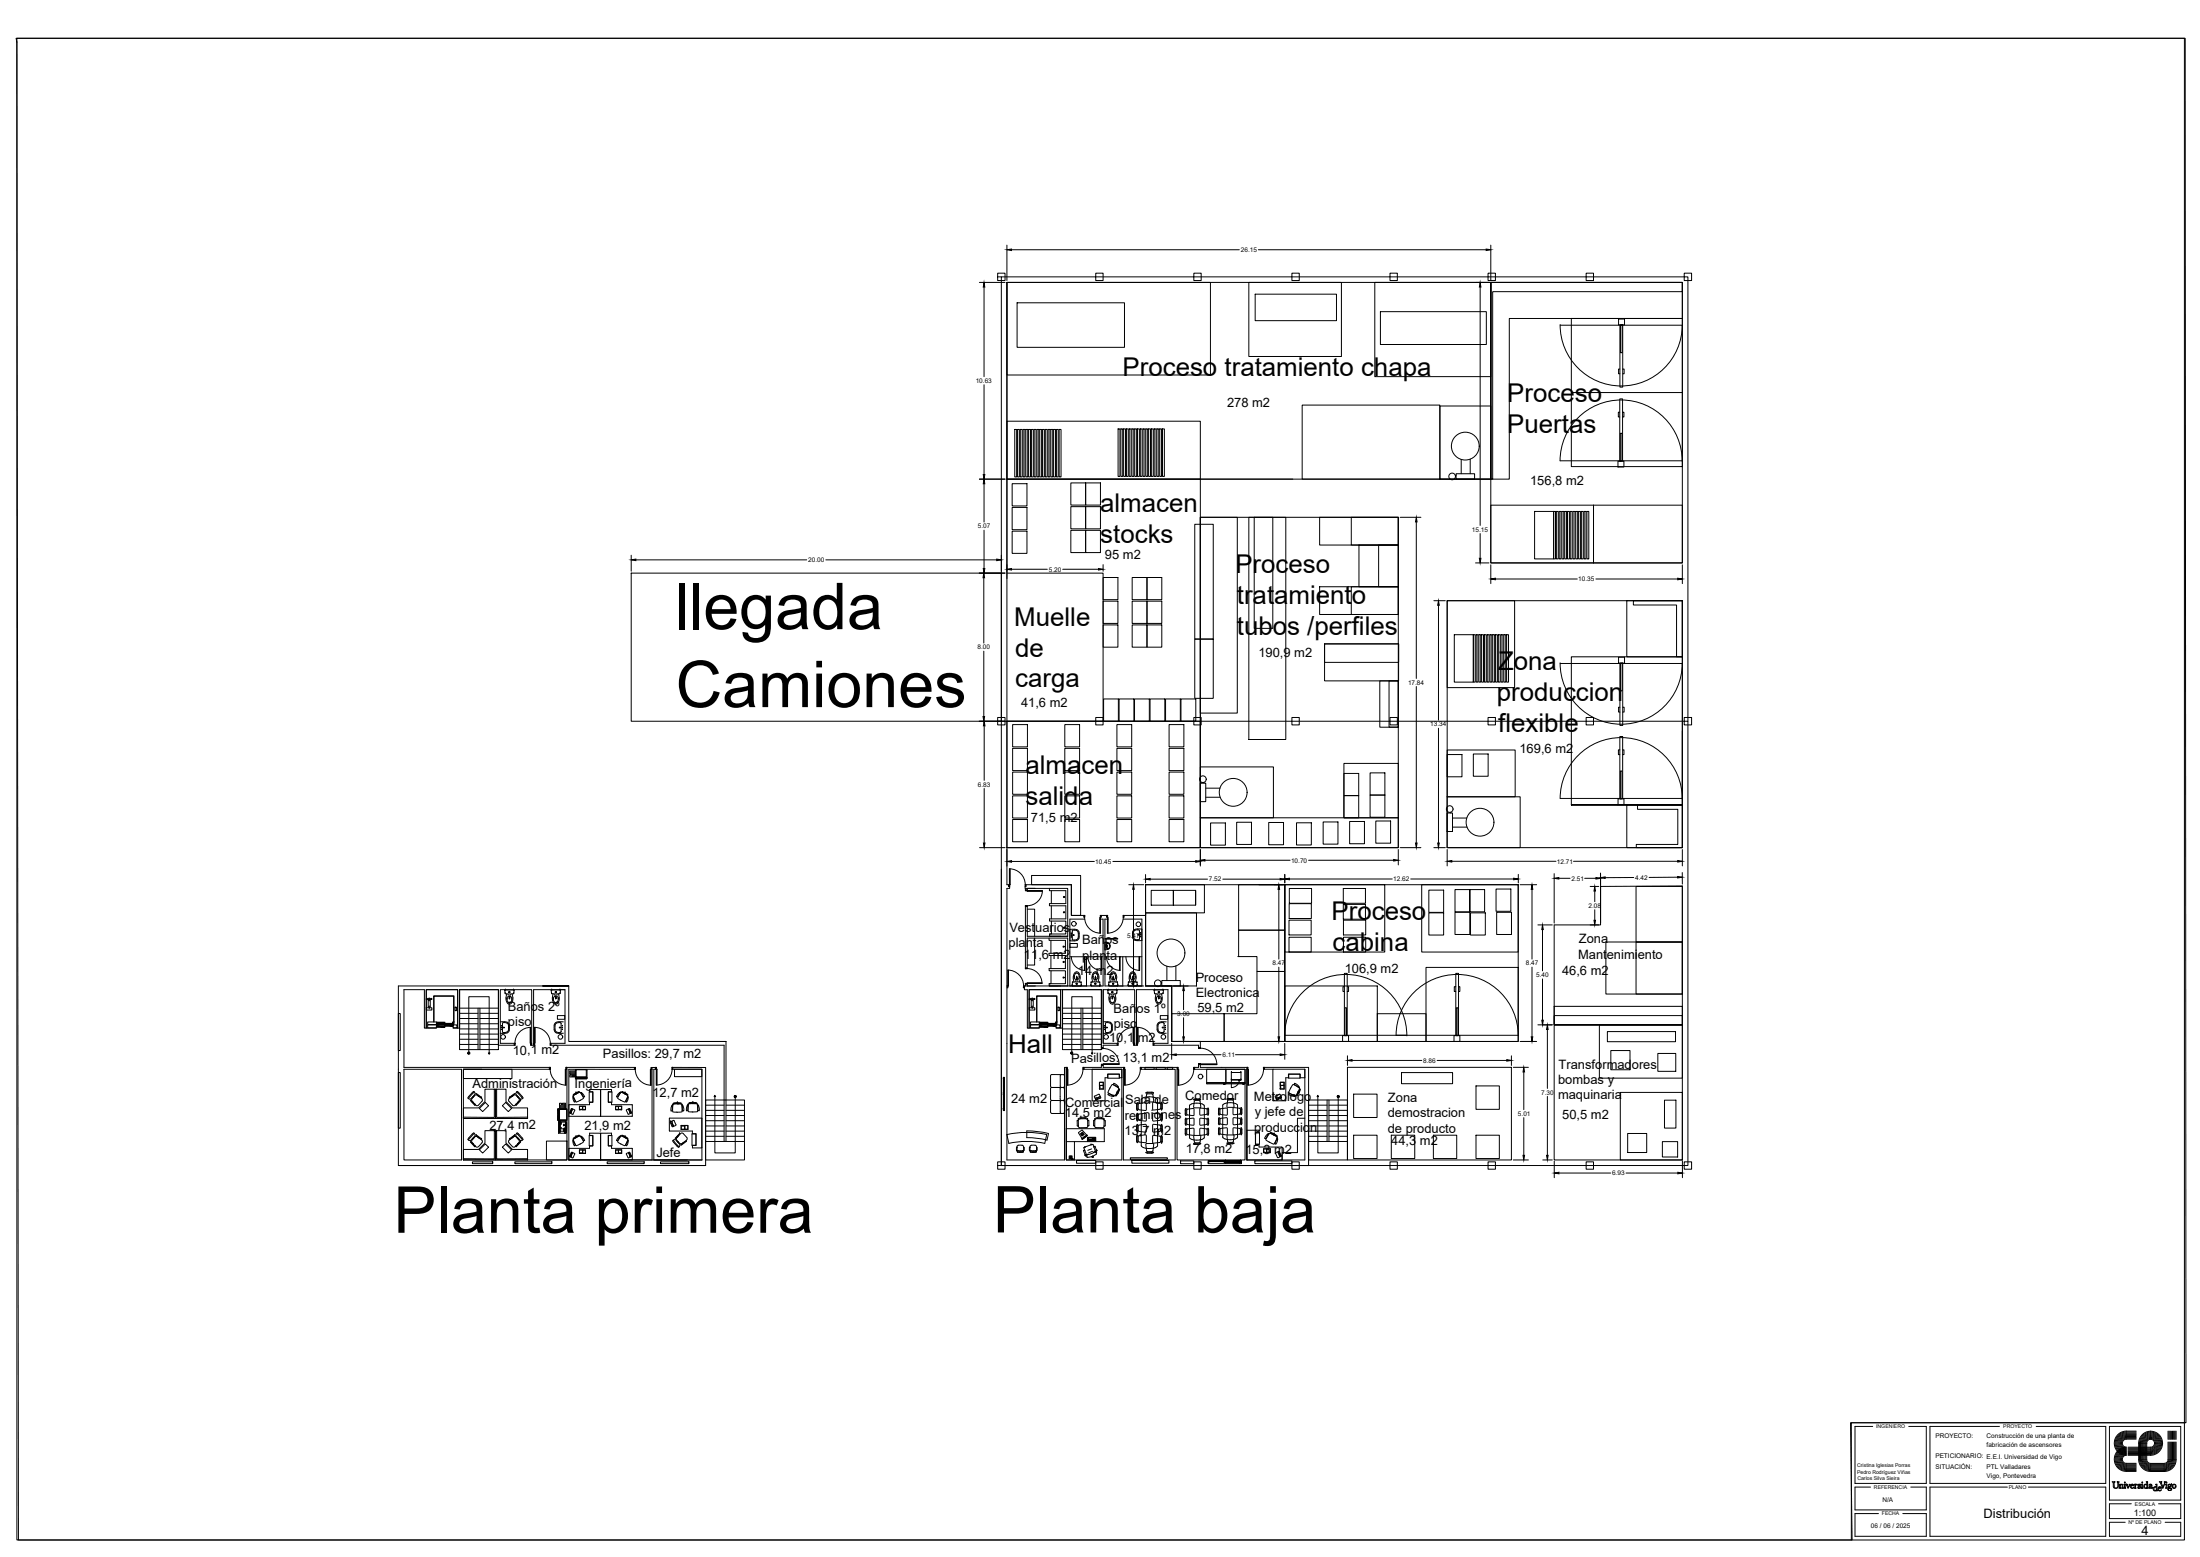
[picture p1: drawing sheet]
<svg xmlns="http://www.w3.org/2000/svg" width="1189mm" height="841mm" viewBox="0 0 1189 841" stroke-linecap="round" stroke-linejoin="round" font-family="sans-serif">
<!-- layer: Estructura -->
<g fill="none" stroke="#000" stroke-width=".54">
<path d="M539 148h4v4h-4zM539 150h2M592 148h4v4h-4zM645 148h4v4h-4zM698 148h4v4h-4zM751 148h4v4h-4zM804 148h4v4h-4zM857 148h4v4h-4zM910 148h4v4h-4zM539 390h2v-240h371v240M539 388h4v4h-4zM541 390h371v240h-371z"/>
<path d="M592 388h4v4h-4zM645 388h4v4h-4zM698 388h4v4h-4zM751 388h4v4h-4zM804 388h4v4h-4zM857 388h4v4h-4zM910 388h4v4h-4zM539 628h4v4h-4zM539 630h2M592 628h4v4h-4zM645 628h4v4h-4zM698 628h4v4h-4z"/>
<path d="M751 628h4v4h-4zM804 628h4v4h-4zM857 628h4v4h-4zM910 628h4v4h-4z"/>
</g>
<!-- layer: Zonas_Fabrica -->
<g fill="none" stroke="#000" stroke-width=".54">
<path d="M544 153h262v106h-262zM806 153h103v151h-103zM544 259h105v199h-105zM649 279h107v179h-107zM341 310h200v80h-200zM544 310h52v80h-52M782 324h127v134h-127zM544 390h105v68h-105zM619 478h75v85h-61v-30h-14zM680 478h140v85h-126v-85M840 500h25v-21h44v75h-69zM840 554h69v73h-69z"/>
<path d="M728 577h89v50h-89z"/>
</g>
<!-- layer: AR_Maquinas -->
<g fill="none" stroke="#000" stroke-width=".54">
<path d="M544 153h110v50h-110zM544 153v160M675 153h50v40h-50zM743 153h63v50h-63zM806 153h103v19h-93v87h-10zM778 219h28v40h-28zM849 212v-40h60v40h-60v40h60v-40M544 228h105v31h-105zM649 259h50M778 259v-40h-74v40h102M649 279h20v106h-20zM675 279h20v120h-20z"/>
<path d="M713 279h43v15h-43zM806 273h55v31h-55zM861 273h48v31h-48zM734 294h22v23h-22zM713 317h43v15h-43zM782 324h36v47h-36zM879 324h30v31h-30zM716 348h40v20h-40zM746 368h10v25h-10zM909 395v40h-60h60v-80h-60v80M649 414h39v28h-39zM726 412h30v30h-30z"/>
<path d="M782 405h37v25h-37zM782 430h39v28h-39zM879 435h30v23h-30zM649 442h107v16h-107zM619 478h32v15h-32v1zM669 478h25v24h-25zM694 478h54v36h-54zM768 478h52v36h-52zM884 479h25v30h-25zM619 494h.1M619 493h28v40h-28zM669 517h10v8h15v-23h-25v15"/>
<path d="M868 509h41v28h-41zM679 525h15v38h-32v-15h17zM694 533h50v30h-50zM771 523h49v40h-49zM633 548h29v15h-29zM744 548h27v15h-27zM840 544h69v10h-69zM864 554h45v28h-45zM876 590h33v37h-33z"/>
</g>
<g fill="none" stroke="#000" stroke-width=".54">
<path d="M557 473h27v21h-5v-16h-22zM567 480v1h9v7h-9v1h9v7h-9v2h9v7h-9v1h10M555 491h4v15M568 481v7M568 489v7M568 498v7h-1M559 507v14h-4M567 507v1h9v7h-9v1h9v7h-9v1h9v7h-9v2h10M568 508v7M568 516v7M578 502a3 3 0 0 1 5 3 3 3 0 0 1-5 3zM578 510h4v2h-4z"/>
<path d="M578 517h18M579 517a7 7 0 0 0 7 7M583 507h-1M583 503a2 2 0 0 0-4 0v5h3M583 504v3M586 517v7zM587 517v16M588 517a7 7 0 0 0 7 7M595 517v7zM597 507h7h-7M597 517h20M597 509l2 1"/>
<path d="M597 509v4M598 511h.1M598 511v1h1M598 517a7 7 0 0 0 7 7M598 510h.1M598 512h.1M599 510a1.4 1.4 0 0 1 1 1 1.4 1.4 0 0 1-1 1M599 510l-1 1 1 1M599 510h.1M599 512h.1M599 510h-1v1M599 512l-2 1"/>
<path d="M599 510a1.8 1.8 0 0 1 0 2M600 511h.1M605 517v7zM607 517v16h-8M608 517a7 7 0 0 0 8 7M613 502a3 3 0 0 0-1 4 3 3 0 0 0 3 2M613 502h4v6M613 503a2.7 2.7 0 0 0-1 3 2.7 2.7 0 0 0 4 1v-4M613 502h2l1 1M615 517l1 7zM617 508h-2M617 508h.1"/>
<path d="M568 524v7h-1M579 532l1 1M579 532h.1M580 531h.1M580 531l-1 1M580 533h.1M580 533h4M580 530h4M580 528h.1M580 528l2 1M582 529v-1v1M582 528v1"/>
<path d="M582 529h.1M582 528h.1M583 528v1h-2M583 528a1.5 1.5 0 0 0-1-2 1.5 1.5 0 0 0-2 2M583 528h.1M584 528l-1 2M584 528a2 2 0 0 0-2-3 2 2 0 0 0-2 3v2M584 531h.1M584 533h.1M584 531v1M584 532v1M584 532h.1"/>
<path d="M589 532h.1M589 532l1 1M590 531h.1M590 531l-1 1M590 533h.1M590 533h4M590 530h4M591 528h.1M592 528h.1M592 528v1M592 529h.1M593 528a1.5 1.5 0 0 0-1-2 1.5 1.5 0 0 0-1 2"/>
<path d="M593 528h.1M593 528a1.4 1.4 0 0 1-1 1 1.4 1.4 0 0 1-1-1M593 530a3 3 0 0 0-2-5l-1 2v3M594 531h.1M594 533h.1M594 531v1M594 532v1M594 532h.1M599 535h.1M599 535v2M599 537h4M599 537h.1"/>
<path d="M599 535h4M599 532h.1M599 532v1M599 531h.1M599 531v1M599 533h.1M599 530h5M600 528v2M600 528a2 2 0 0 1 2-3 2 2 0 0 1 1 3v2M600 540a1.4 1.4 0 0 1 1-2 1.4 1.4 0 0 1 1 2M600 540h.1M600 539v1"/>
<path d="M600 540v1M600 528h.1M601 539h.1M602 528h.1M602 528v1M602 529h.1M602 540v1M602 540h.1M603 540h.1M603 537a3 3 0 0 1-2 5l-2-2 1-3M603 528a1.5 1.5 0 0 0-1-2 1.5 1.5 0 0 0-2 2M603 528h.1"/>
<path d="M603 528a1.4 1.4 0 0 1-1 1 1.4 1.4 0 0 1-2-1M603 535h1M603 535h.1M603 537h.1M604 531h.1M604 535h.1M604 535l-1 2M604 533h.1M604 531v1M604 532v1M604 532h.1M610 532v1"/>
<path d="M610 532h.1M610 531h.1M610 531v1M610 533h.1M610 533h4M610 530h4M611 528h.1M612 528h.1M612 528v1M612 529v-1v1M612 529h.1M613 528a1.4 1.4 0 0 1-1 1 1.4 1.4 0 0 1-1-1"/>
<path d="M613 528a1.5 1.5 0 0 0-1-2 1.5 1.5 0 0 0-1 2M613 528h.1M613 530a3 3 0 0 0-1-5l-2 2 1 3M614 531h.1M614 533h.1M614 531l1 1M615 532l-1 1M615 532h.1M624 535h.1M624 535v2M624 537h.1M624 535h4"/>
<path d="M625 540h.1M625 540v1M626 539h.1M626 538l-1 1v1M626 538h.1M626 538l2 1M628 540l-1 1M628 539v1M628 540h.1M628 537a3 3 0 0 1-2 5l-2-2 1-3M628 535h1M628 535h.1"/>
<path d="M628 537h-4M629 537h.1M629 535h.1M629 535v2M598 552l-1 1v4l1 1M599 552l1 1M599 552a3 3 0 0 1 2 2 3 3 0 0 1-1 4M599 552h-3M600 558h-4M600 541h.1M600 557l-1 1M600 541h2"/>
<path d="M601 553v4M602 541h.1M625 556l1 2M625 554v2M626 558h4M627 541h-2M627 549h4v2h-4zM628 552h2M628 552h-2l-1 2M628 552a2.8 2.8 0 0 0-2 3 2.8 2.8 0 0 0 2 3M628 552l1 1v4l-1 1M576 578v49"/>
<path d="M590 578h16v4h-1v-2h-6v2h-2v13h-7zM619 577h5v1h-5zM625 577h5v1h-5zM631 577h3v1h-3zM652 578v7h10M652 578h21M662 578v7M665 579h6v4h-6zM665 579h.1M670 579h.1M671 579h.1M673 578v7h-11"/>
<path d="M688 578v17h7v-13h1v-2h7v2h2v-4M542 582h1v1zM542 583h.1M542 583v8M542 591h1zM542 591h.1M542 599h.1M542 599h1v1h-1zM542 591v8M542 590h.1M542 591v8zM542 583v7z"/>
<path d="M542 583h1M542 590l1 1M542 591h1M542 599h1M543 600h.1M543 583v7zM543 591v8zM543 599h.1M543 590h-1M543 591h-1M543 599h-1M543 583h.1"/>
<path d="M543 590h.1M543 591h.1M543 583h-1M543 590l-1 1M543 583v7M543 591v9M568 594h.1M568 588v6M568 594v1v6h6h1v-6l-1-1M568 594h6M568 587l7 1v6h-1M568 587v1"/>
<path d="M573 594v1M573 588v6M573 595v6M573 581v6v1M573 580v1M575 587h-1M575 587v-6l-7-1v1v6M591 592l3-1 1 2-3 1zM592 593h3l-3 1zM592 594h.1M592 593h.1M594 588h.1"/>
<path d="M594 585h2v3h-2zM594 585h2v1h-2zM596 586h-2v2M599 580h6v2h-6zM599 591l3 1h-2zM601 586l2 1a2.1 2.1 0 0 1 1 1 2.1 2.1 0 0 1-1 3l-1 1a4 4 0 0 1-3-2zM602 585l2 1v1l-2-1zM602 592h.1M604 590h.1M604 590l-1 2 1-2M604 590l1-2-1 2M614 599l1 1v-1"/>
<path d="M614 599l1-3v3M615 599h1l3 1v-4h-4v3M619 590h4zM620 591h3v4h-4zM623 596h4v3l-4 1zM625 594l-4-2a5 5 0 0 0-4 2v25a7 7 0 0 0 8 0M625 594v25M627 596v3M628 596h.1M628 599h.1M628 596v3M641 599v4z"/>
<path d="M641 599h4v3h-4zM644 596l-1 1v17a6 6 0 0 0 8 0v-17l-1-1M644 596h3h3M645 594h4zM648 595h-3v3h4v-3M652 585h21M661 585l1 1zM663 594h4M663 594l1-1h2l1 1M663 594h3l1 4h-4zM665 583h.1M669 584h.1"/>
<path d="M670 599l-3-1-1 4h1l3-1M670 599v2M670 583h.1M671 583h-6v4a4 4 0 0 0 5-4M671 583h.1M671 599v-1v4v-1M671 599v2M672 585v1zM689 592l3-1 1 2-3 1zM690 594h.1M690 593h.1M691 593h-1"/>
<path d="M691 593h.1M691 593l1-1v1l-2 1v-1M692 588h.1M692 585h2v3h-2zM692 588v-2h2v2M692 585h2v1h-2zM696 580h6v2h-6zM696 591h1l3 1h-2zM700 585l1 1 1 1-2-1zM700 592h.1M701 590h.1M701 590a1.9 1.9 0 0 0 1-2 1.9 1.9 0 0 0-2-2 2 2 0 0 0-2 0 2 2 0 0 0-1 2v2a4 4 0 0 0 3 2l1-2"/>
<path d="M702 590l-1 2v-2M702 590h.1M702 590l1-2-2 2M544 613l12-1 10 1-1 5-10-1-10 1-1-5M550 620v1M550 619v2M552 619h1v2M552 619h-2M553 620v1M555 614l11 2 1-4-12-1v4M557 619h3v2M557 620v1"/>
<path d="M557 619v2M560 620v1M576 617h21v-7h-21v17h5v-10M583 605h-1v3M583 604a4 4 0 0 1 5 1 5 5 0 0 0-5 0zM583 608h-1M583 612l2-2 2 3M583 612l2 3M584 612l1 2M584 612l1 1M585 615l2-2h1l-3 2zM585 612l1 1"/>
<path d="M585 615l3-2zM585 611l1 2M586 620h.1M586 619v1M587 604h-3M588 614h4v2h-4zM588 616h4M588 605v3l-1 1h-4v-4M588 605v3M588 616v-1h4v1M588 616h4zM588 615h2h-2z"/>
<path d="M590 618h.1M591 618l-5 2v2M591 618h.1M591 615h.1M591 618v2M591 619l1 3M591 619h1v2M591 619h.1M591 615h1h-1zM592 605h-1v3h1M592 604a4 4 0 0 1 5 1h-1a5 5 0 0 0-4 0zM592 605v3v1h4l1-4"/>
<path d="M593 604h3M597 608h.1M597 605v3M614 602l1-1v1M614 616l1 1v-1M614 602l1 4v-4M614 616l1-3v3M615 607l-1 4h1M615 607v4M615 602h1l3-1v4h-4v-3M615 616l1 1h3v-4l-4 1v2M615 608l4-1v4h-4z"/>
<path d="M619 618h4v4h-3zM623 607l4 1v3h-4zM627 617v-3l-4-1v4h4M627 602l-4-1v4h4v-3M627 602h1M627 614v3M627 608v3M628 602h.1M628 614h.1M628 617v1M628 607v1M628 602l-1 3"/>
<path d="M628 605h.1M628 617h.1M628 611h.1M628 602v3M628 608v3M628 614v3M641 609v4zM641 604v4zM641 610l4-1v4h-4zM641 604h4v4l-4-1zM645 614l4-1-1 4h-2zM645 618h4h-3z"/>
<path d="M648 604h4v3l-4 1zM648 610h4v3h-4zM652 601l-3 1-1-3h4v3M653 610v3zM653 604v1v3zM653 601v1v-1M653 602v-3v3M658 601l1 1v-1M658 607l1 1v-1M658 602l1-3v3M658 607l1-3v3M659 609v4z"/>
<path d="M659 601l1 1h3v-3h-4v3M659 607h1h3v-3h-4v3M659 610l4-1v4h-4zM663 615l-2-1v-17a6 6 0 0 1 8 0v17l-3 1M663 616h3M663 617h4M663 617l1 1h2l1-1M666 617h-3v-4h4v4M670 610l-3-1-1 4h1l3-1M670 605l-3-1-1 3 1 1 3-1M670 605v2M670 610v2"/>
<path d="M671 607v1v-1M671 610v-1v4v-1M671 605v-1v3M671 605v2M671 610v2M674 611l6-1v2h-2v6h2v2h13v6l-19 1zM678 612h3v6h-3zM685 613l1-1-1 1a1.1 1.1 0 0 1 0 2 1.1 1.1 0 0 1-2 0zM686 612l-1 2a2 2 0 0 0 0 2 2 2 0 0 0 2 1l1 1a4 4 0 0 0 2-4l-2-1M686 612l2 1M686 612h.1M686 612l3 1 1 1z"/>
<path d="M688 613h.1M689 612h.1M690 615h.1M690 615v1l-1 2zM705 604h-4v19h-8v4M550 621v1M550 622h3M553 621v1M557 621v1M557 622h3M560 621v1M578 624h1v2h-1z"/>
<path d="M578 625h.1M578 626h1M578 626h.1M578 625h1h-1zM579 626h.1M579 626h1M580 626h.1M586 621l1 3zM586 624h.1M586 624h1M587 624h.1M588 624h-1"/>
<path d="M590 621h-2M590 625h.1M590 625h1M590 622l-2 1M591 625h.1M591 625h-1M592 622l-1 1M592 622l-5 2M592 622h.1M592 621l1 1M592 621h.1M592 622h1a4 4 0 0 1-6 3v-1"/>
<path d="M592 622h1M593 622h.1M593 621v1M611 625h20v1h-20zM619 623h4zM683 621h3v2h-3zM683 621h1v2h-1zM685 621v2h1M686 623h.1M689 623l2-1 1 3h-1zM691 622l1 2-1 1zM691 624h.1"/>
<path d="M692 625h.1"/>
<circle cx="575" cy="493" r=".3"/>
<circle cx="575" cy="485" r=".3"/>
<circle cx="580" cy="499" r="1.2"/>
<circle cx="615" cy="499" r="1.2"/>
<circle cx="575" cy="520" r=".3"/>
<circle cx="575" cy="511" r=".3"/>
<circle cx="575" cy="501" r=".3"/>
<circle cx="579" cy="506" r=".1"/>
<circle cx="579" cy="504" r=".1"/>
<circle cx="579" cy="505" r=".2"/>
<circle cx="580" cy="505" r=".2"/>
<circle cx="615" cy="505" r=".2"/>
<circle cx="616" cy="504" r=".1"/>
<circle cx="616" cy="506" r=".1"/>
<circle cx="616" cy="505" r=".2"/>
<circle cx="575" cy="528" r=".3"/>
<circle cx="581" cy="530" r=".1"/>
<circle cx="582" cy="531" r=".2"/>
<circle cx="582" cy="531" r=".4"/>
<circle cx="582" cy="530" r=".1"/>
<circle cx="591" cy="530" r=".1"/>
<circle cx="592" cy="531" r=".2"/>
<circle cx="592" cy="531" r=".4"/>
<circle cx="593" cy="530" r=".1"/>
<circle cx="600" cy="537" r=".1"/>
<circle cx="601" cy="530" r=".1"/>
<circle cx="601" cy="536" r=".2"/>
<circle cx="601" cy="536" r=".4"/>
<circle cx="602" cy="531" r=".2"/>
<circle cx="602" cy="531" r=".4"/>
<circle cx="602" cy="537" r=".1"/>
<circle cx="602" cy="530" r=".1"/>
<circle cx="611" cy="530" r=".1"/>
<circle cx="612" cy="531" r=".2"/>
<circle cx="612" cy="531" r=".4"/>
<circle cx="613" cy="530" r=".1"/>
<circle cx="626" cy="537" r=".1"/>
<circle cx="626" cy="536" r=".4"/>
<circle cx="626" cy="536" r=".2"/>
<circle cx="627" cy="537" r=".1"/>
<circle cx="597" cy="554" r=".1"/>
<circle cx="597" cy="556" r=".1"/>
<circle cx="597" cy="555" r=".2"/>
<circle cx="598" cy="555" r=".2"/>
<circle cx="628" cy="555" r=".2"/>
<circle cx="630" cy="556" r=".1"/>
<circle cx="630" cy="554" r=".1"/>
<circle cx="630" cy="555" r=".2"/>
<circle cx="598" cy="560" r="1.2"/>
<circle cx="629" cy="560" r="1.2"/>
<circle cx="649" cy="581" r="1.2"/>
</g>
<g fill="none" stroke="#000" stroke-width=".54">
<path d="M545 478l1 1h-1zM545 469a9 9 0 0 1 9 9M545 469h1v9h-1zM554 478v1zM554 481h1h-1zM554 489l1 1h-1zM555 481h8zM563 481a8 8 0 0 1-8 8M586 494v1zM586 495a9 9 0 0 0 9 9M594 495h1v9h-1zM595 494v1z"/>
<path d="M598 494h1l-1 1zM598 495l1 9zM607 494v1zM607 495a9 9 0 0 1-9 9M544 533h1v1h-1zM545 524a9 9 0 0 1 8 9M545 524v9zM553 533h1v1h-1zM554 531l1 1h-1zM554 523h1h-1zM555 523a8 8 0 0 1 8 8M555 531h8z"/>
<path d="M612 555h1v9h-1zM613 555a9 9 0 0 0-9 9M615 555a9 9 0 0 1 8 9M615 555v9zM576 577h1v1h-1zM577 578v8zM585 577h1v1h-1zM585 578a9 9 0 0 1-8 8M595 575h1h-1zM595 566h1h-1zM596 566a9 9 0 0 1 9 9M596 575h9z"/>
<path d="M604 564v1zM607 577h1v1h-1zM608 578v8zM613 564v1zM614 564h1v1h-1zM616 577h1v1h-1zM616 578a9 9 0 0 1-8 8M623 564h1v1h-1zM636 577h1v1h-1zM637 578v8zM645 577h1v1h-1zM645 578a9 9 0 0 1-8 8"/>
<path d="M648 574l1 1h-1zM648 566h1h-1zM649 566a9 9 0 0 1 9 9M649 575h9h-9zM674 577v1zM674 578h1v8h-1zM683 577v1zM683 578a9 9 0 0 1-9 8"/>
</g>
<g fill="none" stroke="#000" stroke-width=".54">
<path d="M544 458v20h2M541 470v160h166v-53h-24M546 478v2h-2v53h1M554 479v1M554 478h25v16h7M554 480h23v26h-22v-17M554 480v1M555 480v1M554 489v34M586 496h-8v37M594 496h2v37h-43M595 494h4"/>
<path d="M599 496h-2v37h20v-37h-10M607 494h12v39h14v30M544 534v93h31v-50h1v50h30v-49h-20v-1h9v-2h1v2h11v50h28v-49h-18v-1h20M554 533v2h1v20h1v-20h39v31h1v-1h8M554 531v2M555 523v-16h22v26M555 531v2M573 535v20h1v-20M596 535v29h8M596 535h17v29M596 535v29M633 533v30h16v3"/>
<path d="M613 565h2M615 564h-1v-29h17v29h-8M623 565h25v1M637 578h-1v49h37v-49h-28M645 577h3v-3h1v3h25M674 578v49h31v-49h-22"/>
</g>
<!-- layer: Muebles_Fabrica -->
<g fill="none" stroke="#000" stroke-width=".54">
<path d="M678 159h44v14h-44zM806 153h103v5h-102v101h-1zM550 164h58v24h-58zM746 168h57v18h-57zM843 175a33 33 0 0 0 33 33 33 33 0 0 0 33-32M843 176h66M875 172h3v3h-3zM875 175h2v34h-2zM876 175h1v16h-1zM875 199v3M877 199h1v3h-1M875 215h2v34h-2z"/>
<path d="M548 232h1v26h-1zM550 232h1v26h-1zM551 232h1v26h-1zM553 232h1v26h-1zM554 232h1v26h-1zM556 232h1v26h-1zM557 232h1v26h-1zM559 232h1v26h-1zM560 232h1v26h-1zM562 232h1v26h-1zM563 232h1v26h-1zM565 232h1v26h-1z"/>
<path d="M566 232h1v26h-1zM568 232h1v26h-1zM569 232h1v26h-1zM571 232h1v26h-1zM572 232h1v26h-1zM604 232h1v25h-1zM606 232h1v25h-1zM607 232h1v25h-1zM609 232h1v25h-1zM610 232h1v25h-1zM612 232h1v25h-1zM613 232h1v25h-1z"/>
<path d="M615 232h1v25h-1zM616 232h1v25h-1zM618 232h1v25h-1zM619 232h1v25h-1zM621 232h1v25h-1zM622 232h1v25h-1zM624 232h1v25h-1zM625 232h1v25h-1zM627 232h1v25h-1zM628 232h1v25h-1zM875 223v2M876 234v15z"/>
<path d="M877 223h1v2h-1M786 257h1M787 256h10v3h-10zM790 248v8M794 248v8M843 249a33 33 0 0 1 33-33 33 33 0 0 1 33 33M843 249h66M874 249h4v3h-4zM547 274h8v12h-8zM547 261h8v12h-8zM579 274h8v12h-8zM579 261h8v12h-8z"/>
<path d="M587 274h8v12h-8zM587 261h8v12h-8zM678 279h10v60h-10zM730 279h26v15h-26zM829 276h11v26h-11zM840 276h1v26h-1zM841 276h1v26h-1zM843 276h1v26h-1zM844 276h1v26h-1zM846 276h1v26h-1zM847 276h1v26h-1zM849 276h1v26h-1z"/>
<path d="M850 276h1v26h-1zM852 276h1v26h-1zM853 276h1v26h-1zM855 276h1v26h-1zM856 276h1v26h-1zM858 276h1v26h-1zM547 287h8v12h-8zM579 286h8v12h-8zM587 286h8v12h-8zM646 283h10v62h-10zM745 294h11v23h-11zM596 312h8v12h-8z"/>
<path d="M612 312h8v12h-8zM620 312h8v12h-8zM730 317h26v15h-26zM596 338h8v12h-8zM596 325h8v12h-8zM612 338h8v12h-8zM612 325h8v12h-8zM620 338h8v12h-8zM620 325h8v12h-8zM883 324h26v31h-3v-28h-23zM646 345h10v32h-10zM716 348h40v10h-40z"/>
<path d="M786 343h10v25h-10zM796 343h1v25h-1zM798 343h1v25h-1zM799 343h1v25h-1zM801 343h1v25h-1zM802 343h1v25h-1zM804 343h1v25h-1zM805 343h1v25h-1zM807 343h1v25h-1zM808 343h1v25h-1zM810 343h1v25h-1zM811 343h1v25h-1z"/>
<path d="M813 343h1v25h-1zM814 343h1v25h-1zM843 358a33 33 0 0 0 33 33 33 33 0 0 0 33-33M843 358h66M875 355h3v3h-3zM875 358h2v34h-2zM876 358h1v15h-1zM596 378h8v12h-8zM605 378h8v12h-8zM613 378h8v12h-8zM621 378h8v12h-8zM630 378h8v12h-8z"/>
<path d="M638 378h8v12h-8zM751 368h5v25h-5zM547 391h8v12h-8zM575 391h8v12h-8zM604 391h8v12h-8zM632 391h8v12h-8zM875 398h2v33h-2zM875 382v3M877 382h1v3h-1M547 417h8v12h-8zM547 404h8v12h-8zM575 417h8v12h-8z"/>
<path d="M575 404h8v12h-8zM604 417h8v12h-8zM604 404h8v12h-8zM632 417h8v12h-8zM632 404h8v12h-8zM726 418h8v12h-8zM740 417h8v12h-8zM782 408h8v12h-8zM796 407h8v12h-8zM875 405v3M876 416h1v15h-1zM877 405h1v3h-1"/>
<path d="M547 430h8v12h-8zM575 430h8v12h-8zM604 430h8v12h-8zM632 430h8v12h-8zM649 423h3v10h-3zM649 423h.1M651 423h.1M652 431h7M652 426h7M726 430h8v12h-8zM740 429h8v12h-8zM782 439h3v10h-3z"/>
<path d="M784 439h.1M843 431a33 33 0 0 1 33-33 33 33 0 0 1 33 34M843 431h66M874 431h4v4h-4zM885 435h24v23h-25v-2h23v-19h-22zM547 443h8v12h-8zM575 443h8v12h-8zM604 443h8v12h-8zM632 443h8v12h-8zM654 445h8v12h-8zM668 444h8v12h-8zM686 444h8v12h-8z"/>
<path d="M701 444h8v12h-8zM715 444h8v12h-8zM729 444h8v12h-8zM743 443h8v12h-8zM785 447h8M785 442h8M697 480h12v8h-12zM726 480h12v8h-12zM622 481h12v8h-12zM634 481h12v8h-12zM646 481v8M697 497h12v8h-12z"/>
<path d="M697 488h12v8h-12zM726 489h12v8h-12zM726 497h12v8h-12zM772 481h8v12h-8zM772 493h8v12h-8zM786 481v12h8v-12h8v12h-8v-12zM786 493h8v12h-8zM795 493h8v12h-8zM808 480h8v12h-8zM809 493h8v12h-8zM697 506h12v8h-12zM726 506h12v8h-12z"/>
<path d="M884 509h25v28h-25zM627 531h1M628 530h10v3h-10zM631 522v8M635 522v8M726 526h2v33h-2zM726 533v3M728 533h1v3h-1M787 526h1v33h-1zM787 533h-1v3h1M788 533h1v3h-1M726 559h3v4h-3z"/>
<path d="M727 544h1v15h-1zM754 559a33 33 0 0 1 34-33 33 33 0 0 1 32 34M786 559h3v4h-3zM787 544h1v15h-1zM820 559h-126a33 33 0 0 1 33-33 33 33 0 0 1 33 34M840 549h69v5h-69zM869 557h36v6h-36zM757 579h28v6h-28zM870 567h11v11h-11zM896 569h10v10h-10zM731 591h13v13h-13zM798 587h12v12h-12z"/>
<path d="M899 594h7v15h-7zM731 613h13v13h-13zM752 613h13v13h-13zM775 613h12v13h-12zM798 613h12v13h-12zM880 612h10v11h-10zM898 617h9v8h-9z"/>
<circle cx="785" cy="257" r="1.8"/>
<circle cx="792" cy="241" r="8"/>
<circle cx="650" cy="421" r="1.8"/>
<circle cx="666" cy="428" r="8"/>
<circle cx="783" cy="437" r="1.8"/>
<circle cx="800" cy="444" r="8"/>
<circle cx="633" cy="515" r="8"/>
<circle cx="626" cy="531" r="1.8"/>
</g>
<g fill="none" stroke="#000" stroke-width=".54">
<path d="M582 627h10v1h-10zM612 627h20v1h-20zM638 627h7v2h-7zM653 627v1zM653 628v1h18v-1M653 627h18M653 627h1h-1zM654 627h.1M654 627h7zM654 627h7M661 627h1zM661 627h1"/>
<path d="M661 627h.1M662 627h.1M662 628h.1M662 627v1zM662 628h8zM662 628h8M670 628h.1M670 628h-8M670 627h.1M670 627l1 1zM671 627v1zM678 627h20v2h-20z"/>
</g>
<!-- layer: Zonas_Fabrica_nombres -->
<g fill="none" stroke="#000" stroke-width=".54">
<path d="M544 132v20M547 135h123M680 135h123M806 132v20M529 153h14M532 155v48M797 153h8M800 155v129M532 208v48M529 259h14M532 261v21M757 279h11"/>
<path d="M341 300v9M532 286v21M541 300v9M765 282v84M800 288v14M344 302h92M446 302h93M529 310h14M532 312v35M544 305v4M547 307h19M574 307h20"/>
<path d="M596 305v4M797 304h8M806 305v10M808 313h44M862 313h45M909 305v10M775 324h6M777 327v62M532 352v35M765 371v84M529 390h14M532 392v30"/>
<path d="M777 393v62M532 426v29M529 458h14M544 459v9M649 459v9M756 459v8M757 458h11M775 458h6M782 459v9M909 459v9M547 465h44M601 465h45"/>
<path d="M610 478h8M619 472v5M622 475h31M651 465h46M661 475h31M689 478h4M694 472v5M697 475h55M707 465h46M762 475h56M785 465h56M820 472v5"/>
<path d="M821 478h9M840 472v27M842 474h6M850 465h57M856 474h6M859 479h5M865 472v6M865 472v27M883 474h-16M907 474h-16M909 471v7M613 480v23"/>
<path d="M691 480v38M828 480v38M831 500h8M859 500h5M862 481v6M862 491v6M613 507v23M834 502v22M610 533h8M634 533h8M640 535v10M691 522v38"/>
<path d="M828 522v38M834 529v22M640 550v10M831 554h8M836 556v32M633 564v8M634 563h8M636 570h24M668 570h24M689 563h4M694 564v8M728 570v6"/>
<path d="M731 573h37M777 573h37M817 570v6M818 577h8M821 563h9M823 579v20M836 592v32M823 604v20M818 627h8M834 627h5M840 627v9M842 634h28"/>
<path d="M879 634h28M909 627v9"/>
</g>
<g fill="#000" stroke="#000" stroke-width=".54">
<path d="M544 135h3zM803 135h3h-3zM532 153v2h-1zM800 153v2h-1zM531 256h1v3zM532 259v2h-1zM765 279l1 3h-1zM341 302h3v1zM532 310v2h-1zM531 307h1v3zM539 302h2l-2 1zM544 307h3v1z"/>
<path d="M594 307h2l-2 1zM799 302h1v2zM806 313l2-1v1zM907 312l2 1h-2zM777 324l1 3h-1zM531 387h1v3zM532 390v2h-1zM531 455h1v3zM765 455h1l-1 3zM777 455h1l-1 3zM544 465h3v1zM619 475h3z"/>
<path d="M646 465h3l-3 1zM649 465l2-1v1zM692 475h2h-2zM694 475l3-1v1zM753 464l3 1h-3zM782 465h3v1zM818 474l2 1h-2zM840 474h2v1zM862 474h3l-3 1zM865 474h2v1zM907 473l2 1h-2zM907 465h2l-2 1z"/>
<path d="M613 478v2h-1zM691 478v2zM828 478v2h-1zM861 497h1v3zM862 479v2h-1zM834 500v2h-1zM612 530h1v3zM640 533v2h-1zM833 551h1v3zM836 554l1 2h-1zM633 570l3-1v1zM639 560h1v3z"/>
<path d="M691 560v3zM692 569l2 1h-2zM728 573l3-1v1zM814 572l3 1h-3zM823 577l1 2h-1zM827 560h1v3zM823 624h1l-1 3zM836 624h1l-1 3zM840 634l2-1v1zM907 633l2 1h-2z"/>
</g>
<g fill="none" stroke="#000" stroke-width=".54">
<path d="M230 539h3v1h-3zM232 539v2M248 535v20h-1v-20h-17v20h-1v-20h-11v42h79M248 535h21v32h-21zM273 535h.1M273 535v2M273 537h.1M273 537h5M273 535h5M274 539v1M274 540l1 1h1M274 540a1.3 1.3 0 0 1 1-2 1.4 1.4 0 0 1 2 2"/>
<path d="M274 540h.1M275 539h.1M276 539h.1M277 540l-1 1M277 540h.1M277 537a4 4 0 0 1-2 5l-2-2 1-3M277 535h1M278 535h.1M278 537h.1M278 535v2M293 533h14h-92v97h166M298 535h.1"/>
<path d="M298 535v2M298 537h.1M298 537h5M298 535h5M299 537l-1 2M299 540h.1M299 540l1 1M300 539h.1M302 540l-1 1M302 539v1M302 539a1.4 1.4 0 0 0-2-1 1.4 1.4 0 0 0-1 2M302 540h.1"/>
<path d="M302 537a3 3 0 0 1-2 5l-1-1v-2M302 535h3v29h-8M303 535h.1M303 537h.1M303 535v2M305 535h-17v29h1M307 533v30h85M215 547h1v20h-1zM230 544h3v2h-3zM231 540h2v4h-2zM232 543v2M234 552v-14h11v14"/>
<path d="M235 552v-14h10v14M236 555h-6v-20h17v20h-2M236 552h4v1h-4zM236 554h4v1h-4zM236 552h-5v1h9M240 554h5h-5zM240 553h5h-5zM240 554h-9v1h5M245 552v1zM245 554h2v1h-2zM246 544h1v2h-1zM248 555v-20h21v30h9"/>
<path d="M248 545h21M248 559h10M248 556h10M248 553h10M248 550h10M248 547h10M258 545v22M259 545v22M259 559h10M259 556h10M259 553h10M259 550h10"/>
<path d="M259 547h10M271 553a2.2 2.2 0 0 1 3 0 2.2 2.2 0 0 1 1 3 1.9 1.9 0 0 1-1 2 1.9 1.9 0 0 1-3-1M272 553v4M273 552a3 3 0 0 1 2 5l-1 1M273 552h-3M274 558h-4M276 541h.1M286 555l1 9zM287 555a9 9 0 0 0-9 9M289 555a9 9 0 0 1 8 9M289 555v9zM299 554l1 3 1 1"/>
<path d="M301 558h3M301 541h-1M301 549h4v2h-4zM302 552h2M302 552h-2l-1 2M302 558l1-1v-4a2.2 2.2 0 0 0-3 0 2.2 2.2 0 0 0 0 3l1 1 1 1M215 579h1v30h-1zM218 578h31v49h-31zM248 564h10M248 561h10M250 578h27v5h-27zM250 578h10"/>
<path d="M253 569v-31h11v31M259 564h10M259 561h10M264 569h1h-1zM278 564v1zM278 564h-8v-29h17v29M287 565h2M287 564v1zM288 564h1v1h-1zM297 577v1zM297 565h94v52M297 578h-47v49h56v-49h-1"/>
<path d="M297 578a9 9 0 0 0 9 8M297 564h1v1h-1zM305 578h1v8h-1zM306 577v1zM306 577h37M308 578h3v4h-3v-1h1l-1-1zM308 580h3M308 579h3M311 578h6v4h-6zM336 563h56M343 577v1zM343 578h-36v49"/>
<path d="M343 578a9 9 0 0 0 9 8M351 578h1v8h-1zM352 577v1zM352 578v49M352 577h2M354 577h1v1h-1zM355 578v8zM355 578h-2v49M363 577h1v1h-1zM363 577h18v53M363 578a9 9 0 0 1-8 8M363 578h16v49l-72-1"/>
<path d="M365 578h14v4h-14zM392 563v54M254 593h-1M254 594l3 3zM255 595l2 2M255 595l1 1zM256 592l-1 1zM256 590l-2 3M256 590h-1l-2 3 1 1 2-2M256 590l1 1-1 1M257 597h.1M257 591l3 2"/>
<path d="M258 591l2 2M258 592h1zM259 599l3-4 2 2-3 3zM260 593h.1M260 593l1 2-2 2h-2M260 593l-3-2-2 2v2M267 588v16l-17-1v1h18v-16h-6v7l-3 3h-9v6M268 588v16l17-1v1h-17v-16h5v7l4 3h8v6M271 597l2-2 3 4-1 1zM275 593l3-2zM275 593h.1M277 592h.1"/>
<path d="M279 597h.1M279 590l3 3M279 590v1v1l2 2 1-1h1l-3-3M279 590h1M279 592l1 1zM280 595v1zM280 595v-2l-2-2-3 3 3 3 2-2M281 594l-2 3M281 594h.1M301 599h5v6h-5zM301 599h1v6h-1zM302 600h.1"/>
<path d="M302 599v1zM302 599v6M302 599h4v6h-4zM302 596h1v1h1v-1h2v3h-4zM303 597v2M304 597v2M304 596v3M305 596v3M309 599l2 1-1 2-2-1zM309 580h2M309 581h2M310 592l1 3a1.3 1.3 0 0 1-2-1 1.3 1.3 0 0 1 1-1z"/>
<path d="M310 592h.1M311 582h6M311 583v-5h6v5M311 582h6v1h-6zM311 590h.1M311 590h2l-2 1M311 590l-1 2 1-1M311 582l1 1zM312 591h.1M312 591h-1M312 591a1.7 1.7 0 0 1 2-1 1.7 1.7 0 0 1 1 2 1.8 1.8 0 0 1-2 3h-2a3 3 0 0 1-1-3l1-1M312 582v1z"/>
<path d="M313 582h1zM313 598h3v1h-3zM314 599h.1M314 590l1 1a1.1 1.1 0 0 1 1 0 1.1 1.1 0 0 1-1 2zM315 598v1h-1M315 598h1v1h-1zM315 582h.1M316 582h.1M317 582h.1M318 590h2v5h-2zM325 589h-6v1h1v5h-1v2h-12M325 589v14"/>
<path d="M325 589h.1M325 589h5v1h-1v5h1v2h12M329 590h2v5h-2zM333 598h3v1h-3zM333 598h1v1h-1zM334 591l1-1v1a1 1 0 0 1-1 1 1 1 0 0 1-1 0zM334 598v1h1M335 590h.1M335 599h.1M336 598v1M337 591h.1M337 591h1"/>
<path d="M337 591a1.7 1.7 0 0 0-1-1 1.7 1.7 0 0 0-2 2 1.8 1.8 0 0 0 0 2 1.8 1.8 0 0 0 2 1h2l1-3-1-1M338 590h.1M338 590h-2l2 1M338 590l1 1h-1M338 591h.1M339 599h1l1 2-1 1zM339 592h.1M339 592v1a1.2 1.2 0 0 1 0 1 1.2 1.2 0 0 1-1 1zM342 597h.1M342 597v6h-17M363 597v1a1.2 1.2 0 0 1 1 1 1.2 1.2 0 0 1-1 1zM363 597h.1"/>
<path d="M364 597h.1M366 596h.1M366 596l-2 1M366 596h-2h3M366 596h2h-1M367 596h-1M367 596h1a4 4 0 0 1 0 5h-2a2 2 0 0 1-2-1 2 2 0 0 1 0-2v-1M369 597h.1M369 597l1 2a.7 .7 0 0 1-1 1 .6 .6 0 0 1 0-1zM371 597h1v1a1.2 1.2 0 0 1 0 1 1.2 1.2 0 0 1-1 1zM372 597h.1M372 596l3-1 2 1z"/>
<path d="M374 596h.1M374 596h1M374 596a1.9 1.9 0 0 0-2 0 1.9 1.9 0 0 0 0 3 2 2 0 0 0 1 2 2 2 0 0 0 2 0h1a4 4 0 0 0 0-5h-1M374 595h.1M375 596h.1M377 597h.1M377 597l1 2a.6 .6 0 0 1 0 1 .6 .6 0 0 1-1 0 .6 .6 0 0 1 0-1zM381 594h21v33h-21zM381 597h10M381 600h10M386 592v31h11v-31M386 592h1h-1z"/>
<path d="M392 597h10M392 600h10M254 615l-1 1M254 617l3 2zM255 617l2 2M255 618h1zM256 614l-1 1zM256 614l1-1-1-1-2 3M256 612h-1l-2 4h1l2-2M257 619h.1M257 613h.1M257 613l3 2"/>
<path d="M258 613l2 2M258 614l1 1zM260 615h.1M260 616l1 1-2 2h-2M260 616l-3-2-2 2v1M267 611v15h-17v1h18v-16h-6v6l-3 4h-9v6M268 611v15h17v1h-17v-16h5v6l4 4h8v6M271 620l2-2 3 3-1 2zM275 615h.1M277 615v-1zM278 613h.1M278 613l-3 2"/>
<path d="M279 619h.1M279 612h1v1M279 615h1zM280 617v1zM280 613l3 2-1 1h-1l-2-3v-1l1 1 2 3M280 617v-1l-2-2-3 2 3 4 2-3M281 617l-2 2M281 617h.1M295 616h11v11h-11zM302 601v1zM302 604h.1M302 603h.1"/>
<path d="M302 605h.1M302 606v6h3M302 611h3M302 606h.1M302 606h4M302 606v5M302 610h.1M302 610l1-4v5M302 612h.1M303 612h.1M303 611h.1M303 606h.1"/>
<path d="M303 606v4M303 609v1zM303 606v1M303 607h.1M305 608h.1M305 611h.1M305 610h.1M305 610v1M305 611v1M305 610h1M305 612h.1M305 611h1v1h-1z"/>
<path d="M305 609h.1M306 611h.1M305 606h1M305 611h1M306 608l-1 2M306 606h.1M306 611h-1M306 606v2M306 608h.1M306 612h-1M306 612h.1M306 607h.1"/>
<path d="M306 607l-1 3-3-1M306 610h.1M306 606v6M306 606v1M307 603h18M308 601h.1M308 600v1h1M308 600h.1M309 601h.1M309 600v1M309 600v-1l-1 1M309 600h.1"/>
<path d="M310 616l1 3a1.3 1.3 0 0 1-2-1 1.3 1.3 0 0 1 1-2zM310 615l3-2-3 2zM310 616h.1M310 615l1-1a2 2 0 0 1 3 0 2 2 0 0 1 1 2 1.8 1.8 0 0 1-2 2l-2 1zM311 614h.1M312 614h.1M314 614h1a1.1 1.1 0 0 1 1 1 1.1 1.1 0 0 1-1 1zM318 613h2v6h-2zM325 612h-6v1h1v6h-1v1h-12M325 612v14M325 612h.1M325 612h5v1h-1v6h1v1h12v7"/>
<path d="M329 613h2v6h-2zM334 614h1v1a1 1 0 0 1-1 1 1 1 0 0 1-1 0zM335 614h.1M336 613l3 2zM337 614h.1M337 614l1 1M337 614a1.7 1.7 0 0 0-1 0 1.7 1.7 0 0 0-2 1 1.8 1.8 0 0 0 0 2 1.8 1.8 0 0 0 2 1l2 1v-1l1-2-1-1M338 614h.1M338 615h.1M339 616h.1M339 616v1a1.2 1.2 0 0 1 0 1 1.2 1.2 0 0 1-1 1zM340 600v-1l1 2h-1"/>
<path d="M340 600h.1M340 600v1M340 601h.1M341 601h.1M362 604h17v16h-5v-1h2v-7h-2v-1h-12zM362 606l2-1 1 3-2 1zM362 606h.1M363 607h.1M363 607l1 1-1-1M363 606h.1M363 606v1M364 616l3 3"/>
<path d="M366 616h-1h-1l2 3M366 616l1 2v1M366 619l1 1M366 616l1 1zM366 614h.1M367 619v1M367 612l-2 3zM367 612h.1M368 612h1l2 3-3 3-3-3zM368 608h4v2h-4zM368 618h.1M368 618l3-2z"/>
<path d="M368 610v-2h2v2M369 608h.1M369 617h1zM370 608h2v2h-2zM374 613h2v6h-2zM381 611h10M381 617h21M381 603h10M381 605h10M381 608h10M381 614h10M392 611h10"/>
<path d="M392 603h10M392 605h10M392 608h10M392 614h10M215 630h166M255 628h11v1h-11zM259 621l3-3 2 2-3 3zM278 628h20v1h-20zM307 626l1 1M308 625h.1M308 624v1h1M308 624h.1"/>
<path d="M309 625h.1M309 622l2 1-1 3-2-1zM309 624v1M309 624v-1l-1 1M309 624h.1M313 621h3v2h-3zM314 623h.1M315 621v2h-1M315 621h1v2h-1zM325 626l-1 1M325 626v1M328 628h20v1h-20z"/>
<path d="M333 621h3v2h-3zM333 621h1v2h-1zM334 621v2h1M335 623h.1M336 621v2M339 623l1-1 1 3-1 1zM340 624v-1l1 2h-1M340 624h.1M340 624v1M340 625h.1M341 625h.1M357 628h15v1h-15z"/>
<circle cx="275" cy="537" r=".1"/>
<circle cx="275" cy="536" r=".2"/>
<circle cx="275" cy="536" r=".4"/>
<circle cx="276" cy="537" r=".1"/>
<circle cx="300" cy="537" r=".1"/>
<circle cx="300" cy="536" r=".4"/>
<circle cx="300" cy="536" r=".2"/>
<circle cx="301" cy="537" r=".1"/>
<circle cx="271" cy="556" r=".1"/>
<circle cx="271" cy="554" r=".1"/>
<circle cx="271" cy="555" r=".2"/>
<circle cx="272" cy="555" r=".2"/>
<circle cx="302" cy="555" r=".2"/>
<circle cx="304" cy="554" r=".1"/>
<circle cx="304" cy="556" r=".1"/>
<circle cx="304" cy="555" r=".2"/>
<circle cx="272" cy="560" r="1.2"/>
<circle cx="303" cy="560" r="1.2"/>
<circle cx="302" cy="612" r=".1"/>
<circle cx="305" cy="608" r=".1"/>
</g>
<g fill="#000" stroke="#000" stroke-width=".54">
<path d="M253 569h1zM397 592h1z"/>
<path d="M236 552l4 1v-1zM236 552l4 1h-4z"/>
<path d="M236 554l4 1v-1zM236 554l4 1h-4z"/>
<path d="M240 553h5zM240 553h5h-5z"/>
<path d="M240 554h5zM240 554h5h-5z"/>
<path d="M253 569h1zM253 569h1z"/>
</g>
<!-- layer: Escaleras -->
<g fill="#000" stroke="#000" stroke-width=".54">
<path d="M562 552l4 1v-1zM562 552l4 1h-4z"/>
<path d="M562 554l4 1v-1zM562 554l4 1h-4z"/>
<path d="M566 553h5zM566 553h5h-5z"/>
<path d="M566 554h5zM566 554h5h-5z"/>
</g>
<g fill="none" stroke="#000" stroke-width=".54">
<path d="M556 539h3v1h-3zM558 539v2M574 535h21v32h-21zM556 544h3v2h-3zM557 540h1v4h-1zM558 543v2M560 552v-14h11v14M562 555h-6v-20h17v20h-2M562 552h4v1h-4zM562 554h4v1h-4zM562 552h-5v1h9M566 554h5h-5z"/>
<path d="M566 553h5h-5zM566 554h-9v1h5M570 552h1v1zM571 554h2v1h-2zM572 544v2zM574 545h21M574 559h10M574 556h10M574 553h10M574 550h10M574 547h10M584 545v22"/>
<path d="M585 545v22M585 559h10M585 556h10M585 553h10M585 550h10M585 547h10M574 564h10M574 561h10M579 569v-31h11v31M585 564h10M585 561h10M590 569h1h-1z"/>
<path d="M707 594h21v33h-21zM707 597h10M707 600h10M712 592v31h11v-31M712 592h1h-1zM717 594v23M718 594v23M718 597h10M718 600h10M707 617h21M707 603h10M707 605h10"/>
<path d="M707 608h10M707 611h10M707 614h10M718 603h10M718 605h10M718 608h10M718 611h10M718 614h10"/>
</g>
<!-- layer: Ventana grafica 1 -->
<path d="M9 21h1172v748h-181l1 63h-991l-1-809zM1140 770v40M1178 770v40" fill="none" stroke="#000" stroke-width=".54"/>
<!-- layer: Borde Formato -->
<path d="M9 21h1171v811h-1171z" fill="none" stroke="#000" stroke-width=".54"/>
<!-- layer: Cajetin.Lineas -->
<path d="M1012 770h-10v31h39v-31h-10M1080 770h-37v31h95v-31h-38M1140 770h38M1180 769h-180v63M1011 803h-9v13h39v-13h-8M1015 818h-13v12h39v-12h-13M1085 803h-42v27h95v-27h-42M1140 810h38M1152 812h-12v8h38v-8h-12M1148 822h-8v8h38v-8h-8" fill="none" stroke="#000" stroke-width=".54"/>
<!-- layer: 0 -->
<g fill="none" stroke="#000" stroke-width=".54">
<path d="M1154 773h-7l-3 2-1 2v3l1 3 2 2 3 1a2.2 2.2 0 0 0-2 2 2.2 2.2 0 0 0 2 2h5M1154 777h-5a2.2 2.2 0 0 0-2 3 2.2 2.2 0 0 0 2 2h-3l-2 3-1 3v2l2 3 2 1 7 1M1154 774h-7l-2 1-2 2v3l1 3 2 2 3 1a2.6 2.6 0 0 0-3 2 2.6 2.6 0 0 0 3 3h5M1154 774h-7l-3 3v2v3l2 2 3 1a3 3 0 0 0-3 3 3 3 0 0 0 3 3h5M1154 774l-7 1-2 2-1 3 1 3 4 2h-2l-1 2v2v2l3 1h5M1154 775h-7l-2 2-1 2 2 4 1 1h2l-2 1-1 1-1 2 1 3 2 1h6M1154 775h-5l-3 2-1 2v2l2 2 2 1-3 1-2 3 1 2 2 2 2 1h5M1154 776h-6l-2 1v2v2l1 2h2l-2 1-2 1-1 3 1 3 2 2h7M1154 776h-5a3 3 0 0 0-3 4 3 3 0 0 0 3 3h-3l-2 3v2v3l2 2 2 1h6M1154 777h-5a2.7 2.7 0 0 0-3 3 2.7 2.7 0 0 0 3 2l-3 1-2 2-1 3v3l2 2 2 1h7M1172 779v9a2.1 2.1 0 0 1-3 2h-7a2.2 2.2 0 0 1-2-2v-8a2.1 2.1 0 0 1 2-3 2.1 2.1 0 0 1 2 3 2.1 2.1 0 0 1-2 2h-12M1172 773v4"/>
<path d="M1172 779v9a2.5 2.5 0 0 1-3 3h-7a2.7 2.7 0 0 1-2-3v-8a2.6 2.6 0 0 1 2-3 2.6 2.6 0 0 1 3 3 2.6 2.6 0 0 1-3 2h-12M1173 779v9a3 3 0 0 1-4 3h-7a3 3 0 0 1-3-3v-8a3 3 0 0 1 3-4 3 3 0 0 1 3 4 3 3 0 0 1-3 3h-12M1173 773v4M1173 779v10l-2 3h-9l-2-1-1-2v-10l1-2 2-1 3 1 1 2-1 3-3 1M1174 779l-1 10v2l-2 1h-9l-2-1-1-1-1-1v-10l2-3 2-1 2 1 2 3-1 3-3 2M1174 773v4M1174 779v11l-1 2-2 1h-10l-2-1-1-2v-12l2-3h4l2 2 1 2-1 3-1 1-2 1h-13M1175 779l-1 11-1 2-2 1h-10l-2-1-2-2 1-12 2-3h2h2l2 1 1 3v3l-2 2-3 1h-12M1175 779v11l-2 2-2 2h-10l-3-2-1-2v-11v-2l3-3h4l3 2 1 3-1 3-2 2-2 1h-13M1175 773v4M1175 779v10M1176 779v12l-2 2-3 2h-11l-3-2-1-3v-11v-2l2-2 2-2h4l3 2 1 3v4l-2 3-4 1h-12"/>
<path d="M1176 773v4M1150 786h13l3-2 2-3v-4l-2-2-4-1-4 1-2 3v11l2 3 3 2h10l3-2 1-4M1150 783h12M1150 784h12M1141 800h2v1l-1 2 1 1 1-1 1-2-1-1h1l-1 4-2-1v-2zM1145 802h2l1 2h-1v-2h-1v2h-1zM1148 802l1 2h-1zM1149 802h.1M1149 802h1v2l1-2-1 2-1-2M1151 802h2h-1v2l1-1v1h-2zM1152 802h1zM1153 802h.1"/>
<path d="M1153 802h2h-1v2h-1zM1156 802h1h-1l1 1-1 1h-1v-1l1 1-1-2zM1157 802h1v2h-1zM1157 804h.1M1159 802h1v2l-1-1zM1160 800h1v4h-2l-1-1 1-1h1zM1161 802h2v2h-1l-1-1a.6 .6 0 0 0 1 0 .6 .6 0 0 0 0-1h-1zM1162 803v1zM1164 803l1 1v1h-1zM1165 802h1v3h-2v-1v-1h1zM1166 803h2v1h-1v1h1h-2zM1167 803v1z"/>
<path d="M1167 800h1v1l1 2 1-2-1-1h1l-1 4zM1168 804h.1M1170 802h1v2h-1zM1172 803h.1M1173 802h-1v2a.8 .8 0 0 1 1 0 .8 .8 0 0 1 0 1 .8 .8 0 0 1-1 0v-1v1h2l-1-1h-1v-1M1173 802l-1 1M1173 802h.1M1174 802h1v2l-1-1z"/>
<circle cx="1148" cy="801" r=".3"/>
<circle cx="1158" cy="801" r=".3"/>
<circle cx="1171" cy="801" r=".3"/>
<circle cx="1172" cy="802" r=".6"/>
<circle cx="1175" cy="803" r="1.1"/>
</g>
<g font-size="34.9">
<text x="365" y="340">llegada</text>
<text x="365" y="382">Camiones</text>
<text x="213" y="666">Planta primera</text>
<text x="537" y="666">Planta baja</text>
</g>
<g font-size="14">
<text x="607" y="203">Proceso tratamiento chapa</text>
<text x="815" y="217">Proceso</text>
<text x="815" y="234">Puertas</text>
<text x="595" y="277">almacen</text>
<text x="595" y="293">stocks</text>
<text x="668" y="310">Proceso</text>
<text x="668" y="326">tratamiento</text>
<text x="548" y="338">Muelle</text>
<text x="668" y="343">tubos /perfiles</text>
<text x="549" y="355">de</text>
<text x="810" y="362">Zona</text>
<text x="549" y="371">carga</text>
<text x="809" y="379">produccion</text>
<text x="810" y="395">flexible</text>
<text x="554" y="418">almacen</text>
<text x="554" y="435">salida</text>
<text x="720" y="497">Proceso</text>
<text x="720" y="514">cabina</text>
<text x="545" y="569">Hall</text>
</g>
<g font-size="7">
<text x="663" y="220">278 m2</text>
<text x="827" y="262">156,8 m2</text>
<text x="597" y="302">95 m2</text>
<text x="680" y="355">190,9 m2</text>
<text x="552" y="382">41,6 m2</text>
<text x="821" y="407">169,6 m2</text>
<text x="557" y="444">71,5 m2</text>
<text x="545" y="503">Vestuarios</text>
<text x="853" y="510">Zona</text>
<text x="545" y="512">planta</text>
<text x="585" y="510">Baños</text>
<text x="553" y="518">11,6 m2</text>
<text x="585" y="518">planta</text>
<text x="853" y="518">Mantenimiento</text>
<text x="582" y="527">14 m2</text>
<text x="727" y="525">106,9 m2</text>
<text x="844" y="526">46,6 m2</text>
<text x="646" y="530">Proceso</text>
<text x="646" y="539">Electronica</text>
<text x="274" y="546">Baños 2º</text>
<text x="602" y="547">Baños 1º</text>
<text x="647" y="547">59,5 m2</text>
<text x="275" y="554">piso</text>
<text x="602" y="555">piso</text>
<text x="599" y="563">10,1 m2</text>
<text x="277" y="570">10,1 m2</text>
<text x="326" y="572">Pasillos: 29,7 m2</text>
<text x="579" y="574">Pasillos: 13,1 m2</text>
<text x="842" y="577">Transformadores</text>
<text x="255" y="588">Administración</text>
<text x="311" y="588">Ingeniería</text>
<text x="842" y="585">bombas y</text>
<text x="353" y="593">12,7 m2</text>
<text x="640" y="594">Comedor</text>
<text x="842" y="594">maquinaria</text>
<text x="546" y="596">24 m2</text>
<text x="576" y="598">Comercial</text>
<text x="608" y="596">Sala de</text>
<text x="678" y="595">Metrologo</text>
<text x="750" y="595">Zona</text>
<text x="575" y="603">14,5 m2</text>
<text x="608" y="605">reuniones</text>
<text x="678" y="603">y jefe de</text>
<text x="750" y="603">demostracion</text>
<text x="844" y="604">50,5 m2</text>
<text x="264" y="610">27,4 m2</text>
<text x="316" y="610">21,9 m2</text>
<text x="678" y="611">produccion</text>
<text x="750" y="612">de producto</text>
<text x="608" y="613">13,7 m2</text>
<text x="641" y="623">17,8 m2</text>
<text x="673" y="624">15,3 m2</text>
<text x="752" y="619">44,3 m2</text>
<text x="355" y="625">Jefe</text>
<text x="1072" y="820">Distribución</text>
<text x="1157" y="829">4</text>
</g>
<text font-size="4.9" x="1153" y="819">1:100</text>
<g font-size="3.5">
<text x="671" y="136">26.15</text>
<text x="527" y="207">10.63</text>
<text x="528" y="285">5.07</text>
<text x="795" y="287">15.15</text>
<text x="437" y="304">20.00</text>
<text x="567" y="309">5.20</text>
<text x="853" y="314">10.35</text>
<text x="528" y="351">8.00</text>
<text x="761" y="370">17.84</text>
<text x="773" y="392">13.34</text>
<text x="528" y="425">6.83</text>
<text x="592" y="467">10.45</text>
<text x="698" y="466">10.70</text>
<text x="841" y="466">12.71</text>
<text x="653" y="476">7.52</text>
<text x="753" y="476">12.62</text>
<text x="849" y="476">2.51</text>
<text x="884" y="475">4.42</text>
<text x="858" y="490">2.08</text>
<text x="609" y="506">5.47</text>
<text x="688" y="521">8.47</text>
<text x="824" y="521">8.47</text>
<text x="830" y="528">5.40</text>
<text x="636" y="549">3.00</text>
<text x="661" y="571">6.11</text>
<text x="769" y="574">8.86</text>
<text x="833" y="591">7.30</text>
<text x="820" y="603">5.01</text>
<text x="871" y="635">6.93</text>
<text x="1046" y="777">PROYECTO:</text>
<text x="1074" y="777">Construcción de una planta de</text>
<text x="1074" y="782">fabricación de ascensores</text>
<text x="1046" y="788">PETICIONARIO: E.E.I. Universidad de Vigo</text>
<text x="1046" y="793">SITUACIÓN:</text>
<text x="1074" y="793">PTL Valladares</text>
<text x="1074" y="798">Vigo, Pontevedra</text>
<text x="1017" y="811">N/A</text>
<text x="1011" y="825">06 / 06 / 2025</text>
</g>
<g font-size="2.8">
<text x="1014" y="772">INGENIERO</text>
<text x="1083" y="772">PROYECTO</text>
<text x="1004" y="796">Pedro Rodríguez Viñas</text>
<text x="1004" y="793">Cristina Iglesias Porras</text>
<text x="1004" y="799">Carlos Silva Sieira</text>
<text x="1013" y="804">REFERENCIA</text>
<text x="1086" y="804">PLANO</text>
<text x="1154" y="813">ESCALA</text>
<text x="1017" y="819">FECHA</text>
<text x="1150" y="823">Nº DE PLANO</text>
</g>
</svg>
